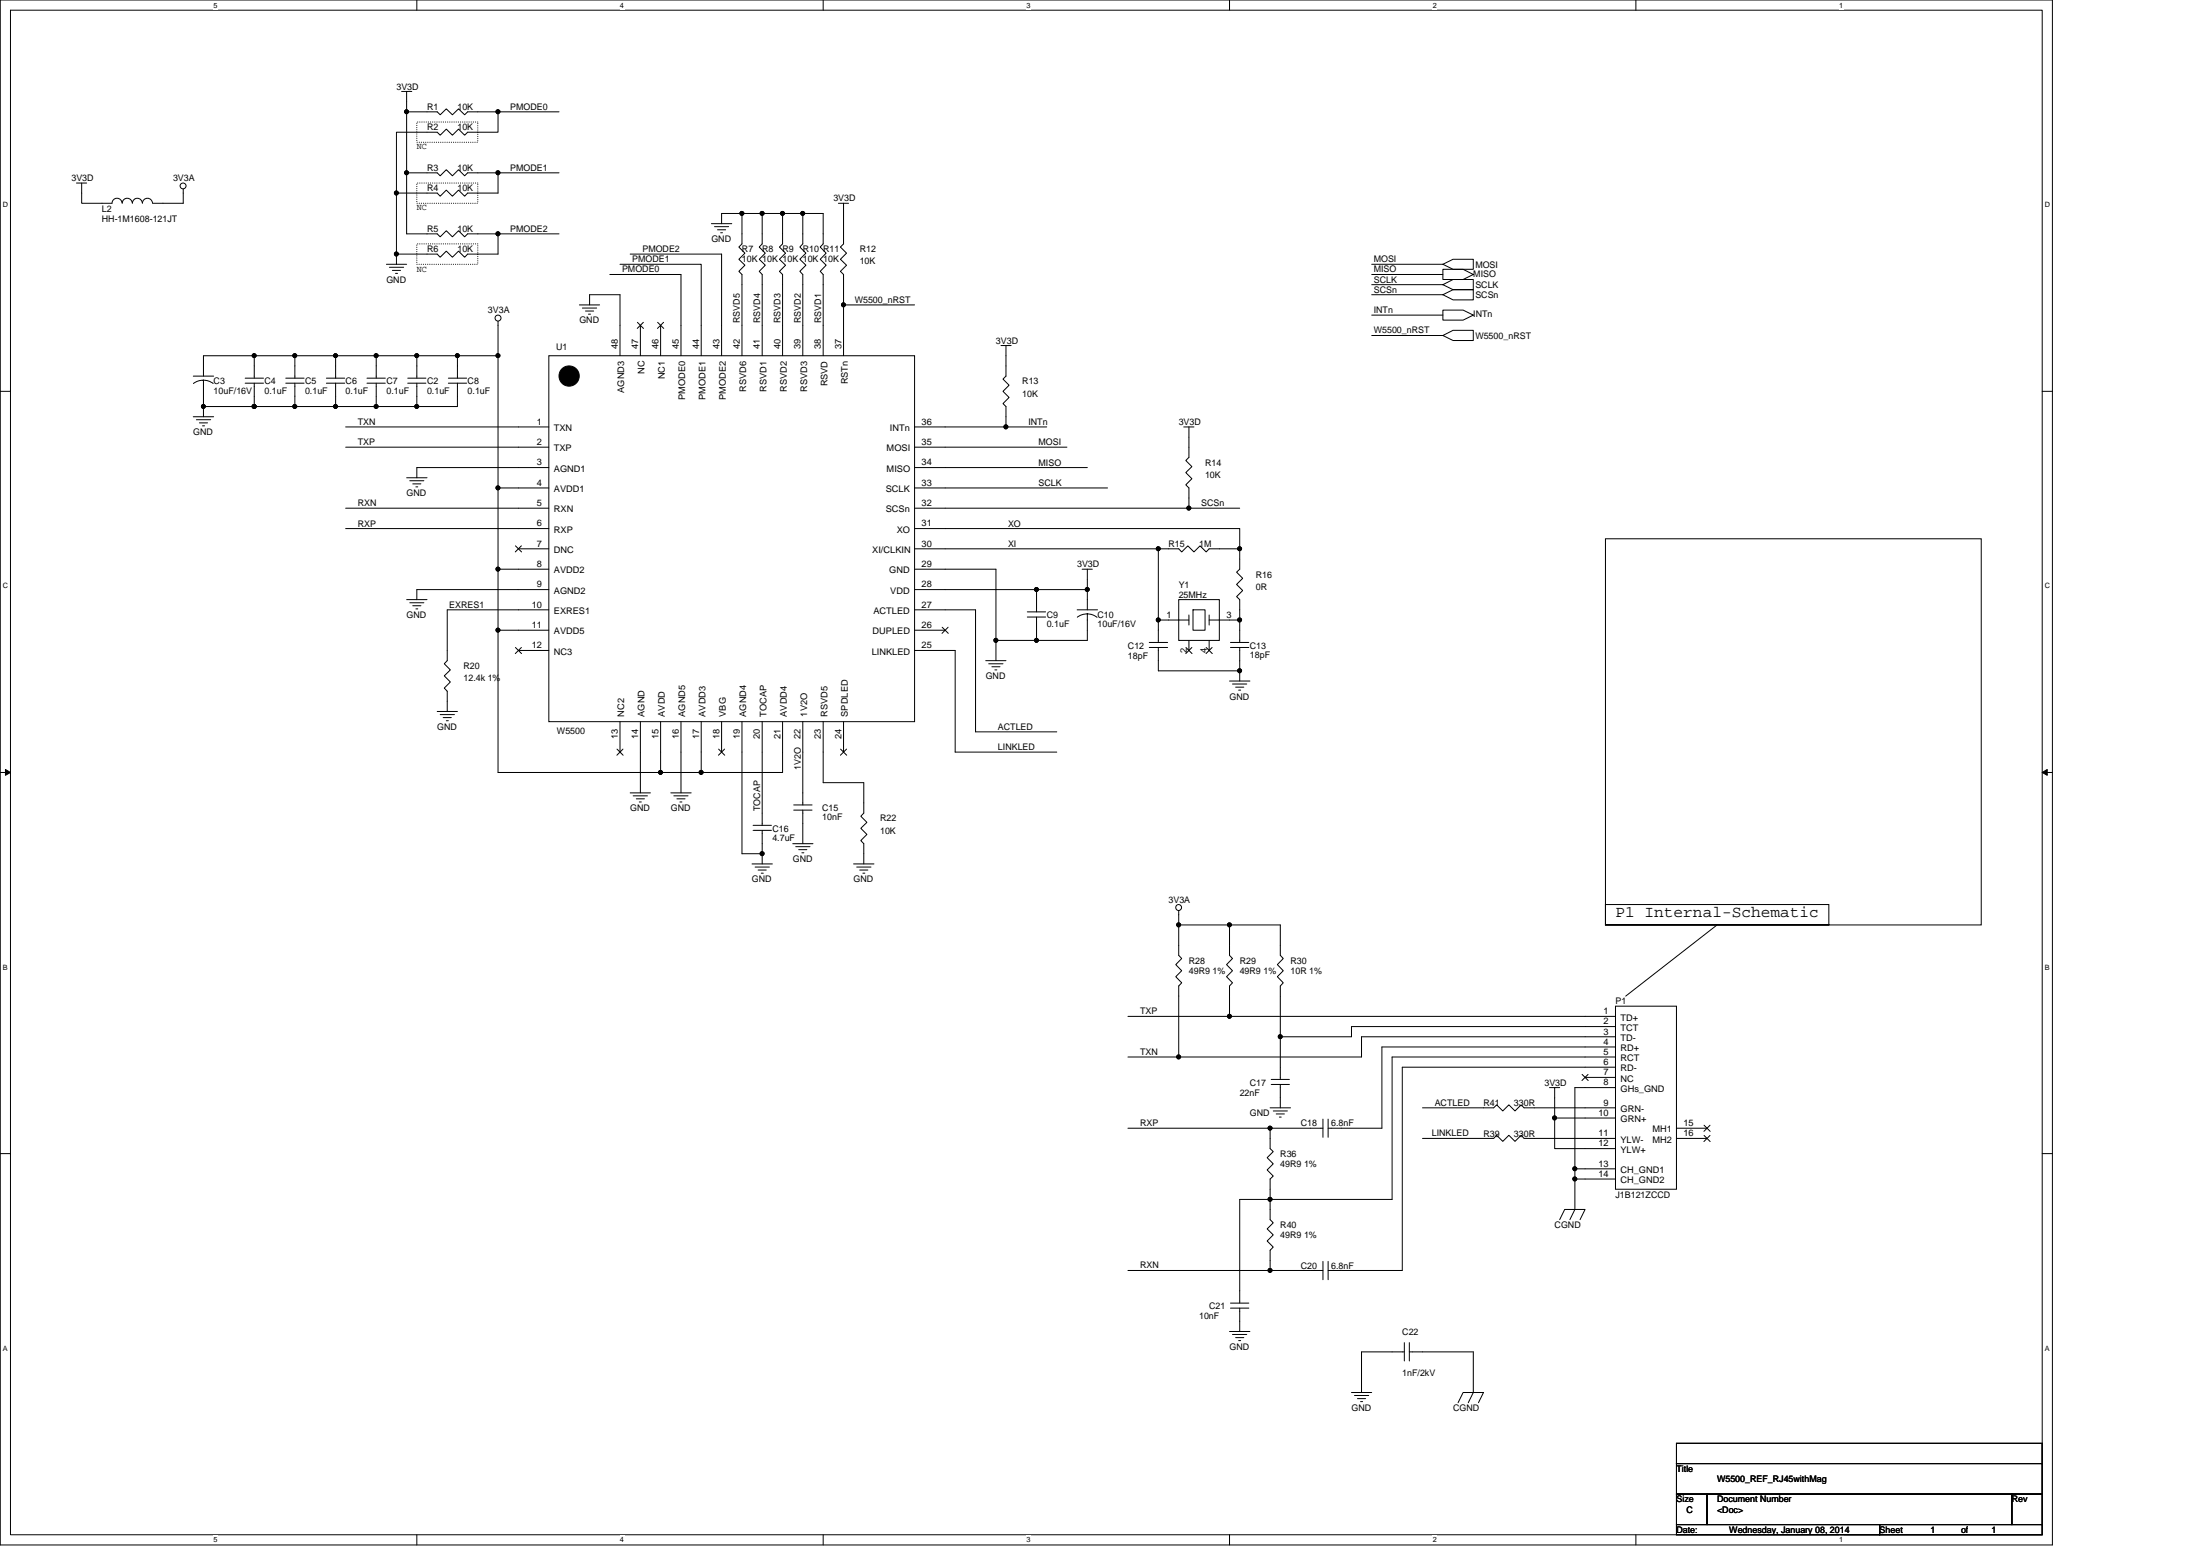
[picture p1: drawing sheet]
<svg xmlns="http://www.w3.org/2000/svg" width="297mm" height="210mm" viewBox="0 0 297 210" stroke-linecap="round" stroke-linejoin="round" font-family="sans-serif">
<path d="M0 0h277.1v208.5h-277.1zM1.4 1.4h274.3v205.7h-274.3z" fill="none" stroke="#000" stroke-width=".14"/>
<g fill="#fff">
<path d="M28.8 .1h.6v1.1h-.6z"/>
<path d="M28.8 207.3h.6v1.1h-.6z"/>
</g>
<path d="M56.3 0v1.4M56.3 207.1v1.4" fill="none" stroke="#000" stroke-width=".14"/>
<g fill="#fff">
<path d="M83.7 .1h.6v1.1h-.6z"/>
<path d="M83.7 207.3h.6v1.1h-.6z"/>
</g>
<path d="M111.1 0v1.4M111.1 207.1v1.4" fill="none" stroke="#000" stroke-width=".14"/>
<g fill="#fff">
<path d="M138.6 .1h.5v1.1h-.5z"/>
<path d="M138.6 207.3h.5v1.1h-.5z"/>
</g>
<path d="M166 0v1.4M166 207.1v1.4" fill="none" stroke="#000" stroke-width=".14"/>
<g fill="#fff">
<path d="M193.4 .1h.6v1.1h-.6z"/>
<path d="M193.4 207.3h.6v1.1h-.6z"/>
</g>
<path d="M220.9 0v1.4M220.9 207.1v1.4" fill="none" stroke="#000" stroke-width=".14"/>
<g fill="#fff">
<path d="M248.3 .1h.6v1.1h-.6z"/>
<path d="M248.3 207.3h.6v1.1h-.6z"/>
<path d="M.4 27.1h.7v1.1h-.7z"/>
<path d="M276.1 27.1h.7v1.1h-.7z"/>
<path d="M.4 78.5h.7v1.1h-.7z"/>
<path d="M276.1 78.5h.7v1.1h-.7z"/>
</g>
<path d="M0 52.8h1.4M275.7 52.8h1.4" fill="none" stroke="#000" stroke-width=".14"/>
<g fill="#fff">
<path d="M.4 130h.7v1.1h-.7z"/>
<path d="M276.1 130h.7v1.1h-.7z"/>
</g>
<path d="M0 104.2h1.4M275.7 104.2h1.4" fill="none" stroke="#000" stroke-width=".14"/>
<path d="M.7 103.8l.7 .4-.7 .4zM275.7 104.2l.7-.4v.8z" fill="#000" stroke="#000" stroke-width=".14"/>
<g fill="#fff">
<path d="M.4 181.4h.7v1.1h-.7z"/>
<path d="M276.1 181.4h.7v1.1h-.7z"/>
</g>
<g fill="none" stroke="#000" stroke-width=".14">
<path d="M54.2 12.3h1.4M54.9 12.3v2.8M54.9 15.1v8.2M54.9 15.1h4.1l.4 .4 .9-.8 .8 .8 .8-.8 .8 .8 .4-.4h4.1M67.2 15.1v2.7h-4.1l-.4 .4-.8-.8-.8 .8-.8-.8-.9 .8-.4-.4h-5.5v8.3M67.2 15.1h8.3M10.3 24.7h1.4M11 24.7v2.7h4.1M15.1 27.4a.68 .68 0 0 1 .7-.6 .68 .68 0 0 1 .7 .6M16.5 27.4a.68 .68 0 0 1 .7-.6 .68 .68 0 0 1 .7 .6M17.9 27.4a.67 .67 0 0 1 .6-.6 .67 .67 0 0 1 .7 .6M19.2 27.4a.68 .68 0 0 1 .7-.6 .68 .68 0 0 1 .7 .6"/>
<path d="M24.7 25.5v1.9h-4.1M52.2 35.7h2.7M52.6 36.1h1.9M53 36.5h1.1M53.4 36.9h.3M53.5 26.1v8.2M53.5 34.3v1.4M54.9 23.3v8.3h4.1l.4 .4 .9-.9 .8 .9 .8-.9 .8 .9 .4-.4h4.1M54.9 23.3h4.1l.4 .4 .9-.8 .8 .8 .8-.8 .8 .8 .4-.4h4.1M67.2 23.3h8.3M67.2 31.6h8.3M67.2 23.3v2.8h-4.1l-.4 .4-.8-.8-.8 .8-.8-.8-.9 .8-.4-.4h-5.5"/>
<path d="M67.2 31.6v2.7h-4.1l-.4 .4-.8-.8-.8 .8-.8-.8-.9 .8-.4-.4h-5.5M82.3 37h9.6v11M83.7 35.7h11v12.3M85.1 34.3h12.3v13.7M96.1 30.2h2.7M96.5 30.6h1.9M96.9 31h1.1M97.3 31.4h.3M100.2 28.8h2.7M100.2 28.8h-2.8v1.4M100.2 28.8v4.1l-.4 .4 .8 .9-.8 .8 .8 .8-.8 .8 .4 .4v11M102.9 28.8h2.8"/>
<path d="M102.9 28.8v4.1l-.4 .4 .8 .9-.8 .8 .8 .8-.8 .8 .4 .4v11M105.7 28.8h2.7M105.7 28.8v4.1l-.5 .4 .9 .9-.9 .8 .9 .8-.9 .8 .5 .4v11M108.4 28.8h2.7v4.1l-.4 .4 .8 .9-.8 .8 .8 .8-.8 .8 .4 .4v11M108.4 28.8v4.1l-.4 .4 .8 .9-.8 .8 .8 .8-.8 .8 .4 .4v11M113.2 27.4h1.4M113.9 27.4v5.5l-.4 .4 .8 .9-.8 .8 .8 .8-.8 .8 .4 .4v4.1M185.2 37h9.6M185.2 35.7h9.6M185.2 38.4h9.6M185.2 39.8h9.6M194.8 35.7l1.4-.7h2.7v1.3h-2.7z"/>
<path d="M194.8 38.4l1.4-.7h2.7v1.4h-2.7zM194.8 39.8l1.4-.7h2.7v1.4h-2.7zM194.8 36.3h2.7l1.4 .7-1.4 .7h-2.7zM26.1 56.2h2.7M26.1 50.8h2.7M26.1 51.8a2.15 2.15 0 0 1 1.3-.5h.1a2.14 2.14 0 0 1 1.3 .5M26.5 56.6h1.9M26.9 57.1h1.1M27.3 57.5h.3M27.5 54.9v1.3M27.5 54.9h6.8M27.5 51.3v3.6"/>
<path d="M33.1 51.7h2.5M33.1 51h2.5M34.3 48v3M34.3 54.9h5.5M34.3 48h5.5M34.3 51.7v3.2M34.3 48h-6.8v2.8M38.6 51.7h2.5M38.6 51h2.5M39.8 51.7v3.2M39.8 54.9h5.5M39.8 48h5.5"/>
<path d="M39.8 48v3M44.1 51.7h2.4M44.1 51h2.4M45.3 48h5.5M45.3 54.9h5.5M45.3 51.7v3.2M45.3 48v3M46.7 57.6h27.4M49.5 51.7h2.5M49.5 51h2.5M50.8 51.7v3.2M50.8 48v3"/>
<path d="M50.8 54.9h5.5M50.8 48h5.5M55.1 51.7h2.4M55.1 51h2.4M56.3 51.7v3.2M56.3 48h5.5M56.3 48v3M60.5 51.7h2.5M60.5 51h2.5M61.8 51.7v3.2h-5.5M61.8 48h5.4M61.8 48v3"/>
<path d="M67.2 48v17.8M67.2 43.3v4.7M74.1 48h49.4v49.4h-49.4zM78.2 41.1h2.8M78.6 41.6h2M79.1 42h1.1M79.5 42.4h.2M79.6 41.1v-1.3h4.1v8.2M86.1 43.5l.8 .8M86.5 43.9v4.1M86.9 43.5l-.9 .8M88.8 43.5l.8 .8"/>
<path d="M89.2 43.9v4.1M89.6 43.5l-.8 .8M113.9 41.1h9.6M113.9 41.1v6.9M123.5 57.6h12.3M135.1 46.6h1.4M135.8 46.6v4.2l-.4 .4 .8 .8-.8 .8 .8 .8-.8 .9 .4 .4v2.7M135.8 57.6h5.5M159.8 57.6h1.4M160.5 57.6v4.1l-.4 .4 .8 .9-.8 .8 .8 .8-.8 .8 .4 .4v2.8M185.2 42.5h9.6M185.2 45.3h9.6"/>
<path d="M194.8 45.3l1.4-.7h2.7v1.4h-2.7zM194.8 41.8h2.7l1.4 .7-1.4 .7h-2.7zM46.7 60.3h27.4M46.7 68.6h27.4M46.7 71.3h27.4M54.9 64.5h2.8M55.3 64.9h1.9M55.7 65.3h1.1M56.2 65.7h.2M67.2 76.8v8.2M67.2 65.8v11M67.2 65.8h6.9"/>
<path d="M67.2 76.8h6.9M69.6 73.7l.8 .8M70 74.1h4.1M70.4 73.7l-.8 .8M74.1 63.1h-17.8v1.4M74.1 79.6h-17.8v1.3M123.5 76.8h11v9.6M123.5 74.1h32.9M123.5 71.3h43.9v2.8M123.5 79.6h16.5M123.5 68.6h37M123.5 65.8h26"/>
<path d="M123.5 63.1h23.3M123.5 60.3h20.6M140 79.6v3M140 79.6h6.8M146.1 76.8h1.4M146.8 79.6v2.7M146.8 76.8v2.8M156.4 74.1v9.6h4.1M160.5 68.6h6.9M167.4 74.1v2.7l-.4 .4 .8 .8-.8 .9 .8 .8-.8 .8 .4 .4v2.8M167.4 74.1h-4.1l-.4 .4-.9-.8-.8 .8-.8-.8-.8 .8-.5-.4h-2.7M216.8 72.7h50.7v52.1h-50.7z"/>
<path d="M54.9 80.9h2.8M55.3 81.3h1.9M55.7 81.7h1.1M56.2 82.2h.2M59 96h2.8M59.4 96.4h2M59.8 96.8h1.1M60.3 97.3h.2M67.2 85h6.9M67.2 85v19.2h22M69.6 87.4l.8 .8M70 87.8h4.1"/>
<path d="M70.4 87.4l-.8 .8M74.1 82.3h-13.7v6.9l-.4 .4 .8 .8-.8 .8 .8 .8-.8 .9 .4 .4v2.7M83.7 97.4v4.1M86.5 97.4v9.6M89.2 97.4v6.8M91.9 97.4v9.6M94.7 97.4v6.8M97.4 97.4v4.1M100.2 97.4v17.8h2.7M102.9 97.4v14M105.7 97.4v6.8h-11M108.4 97.4v11.2"/>
<path d="M111.1 97.4v8.2h5.5v4.1l-.4 .5 .8 .8-.8 .8 .8 .8-.8 .8 .4 .5v2.7M113.9 97.4v4.1M123.5 82.3h8.2v16.5h11M123.5 87.8h5.5v13.7h13.7M123.5 85h4.1M127.2 84.6l.8 .9M128 84.6l-.8 .9M133.1 89.2h2.7M133.5 89.6h1.9M133.9 90h1.1M134.3 90.4h.3M134.5 86.4v2.8"/>
<path d="M134.5 86.4h5.5M138.7 83.3h2.5M138.7 82.6h2.5M140 83.3v3.1M145.4 82.3h2.8M145.5 83.3a2.15 2.15 0 0 1 1.3-.5 2.05 2.05 0 0 1 1.3 .5M146.8 82.8v3.6h-6.8M155.2 87.4h2.4M155.2 86.7h2.4M156.4 87.4v3.1h11M156.4 83.7v3M159.1 80.9h5.5v5.5h-5.5z"/>
<path d="M160.1 87.4l.8 .8M160.5 83v1.3M160.5 86.4v1.4M160.9 87.4l-.8 .8M161.1 82.3h1.6v2.7h-1.6zM162.9 87.4l.8 .8M163.3 83.7h4.1M163.3 83v1.3M163.3 86.4v1.4M163.7 87.4l-.9 .8M166 91.9h2.8M166.1 87.4h2.5"/>
<path d="M166.1 86.7h2.5M166.4 92.3h1.9M166.8 92.7h1.1M167.2 93.1h.3M167.4 83.7v3M167.4 87.4v4.5M83.3 101.1l.8 .8M84.1 101.1l-.8 .8M85.1 107h2.7M85.5 107.4h1.9M85.9 107.8h1.1M86.3 108.2h.3"/>
<path d="M89.2 104.2h5.5M90.6 107h2.7M91 107.4h1.9M91.4 107.8h1.1M91.8 108.2h.3M97 101.1l.9 .8M97.8 101.1l-.8 .8M101.5 116.6h2.8M101.7 112.1h2.5M101.7 111.4h2.5M102 117h1.9M102.4 117.4h1.1"/>
<path d="M102.8 117.8h.3M102.9 112.1v3.1M102.9 115.2v1.4M107 113.9h2.8M107.2 109.3h2.4M107.2 108.6h2.4M107.4 114.3h2M107.8 114.7h1.1M108.3 115.1h.2M108.4 109.3v4.6M113.5 101.1l.8 .8M114.3 101.1l-.8 .8"/>
<path d="M115.2 116.6h2.8M115.7 117h1.9M116.1 117.4h1.1M116.5 117.8h.3M152.3 137.2h13.7M159.1 122.9v1.9M159.1 124.8v4.1l.5 .4-.9 .9 .9 .8-.9 .8 .9 .8-.5 .5v9.5M159.1 124.8h6.9M166 137.2h52.1M166 124.8v4.1l.4 .4-.8 .9 .8 .8-.8 .8 .8 .8-.4 .5v4.1M166 124.8h6.9v4.1l.4 .4-.8 .9 .8 .8-.8 .8 .8 .8-.4 .5v6.8M172.9 139.9v5.8"/>
<path d="M216.8 122.1h30.1v2.7h-30.1zM218.1 135.8h8.3v24.7h-8.3zM218.1 138.5h-35.6v1.4h-9.6M218.1 139.9h-34.3v2.7h-24.7M231.8 124.8l-12.3 9.6M0 155.7h1.4M152.3 152.3h19.2M152.3 142.6h6.8M171.5 152.3v2.7l.4 .4-.8 .8 .8 .9-.8 .8 .8 .8-.4 .4v2.8M171.5 149.5h2.7M171.5 152.3h7.1M171.6 146.3h2.5"/>
<path d="M171.6 145.7h2.5M171.9 149.9h1.9M172.3 150.3h1.1M172.7 150.7h.3M172.9 146.3v3.2M178.6 151v2.5M179.3 151v2.5M192.1 153.6h9.6l.4-.4 .8 .8 .8-.8 .9 .8 .8-.8 .4 .4h12.3M192.1 149.5h9.6l.4-.4 .8 .8 .8-.8 .9 .8 .8-.8 .4 .4h12.3M209.2 146.8h1.4M209.9 146.8v4.1h8.2M209.9 150.9v4.1h8.2"/>
<path d="M212.6 159.1v4.1l-.6 1.4M212.6 159.1h5.5M212.6 157.7v1.4M212.6 157.7h5.5M213.6 145l.8 .8M214 145.4h4.1M214.4 145l-.8 .8M218.1 141.3h-31.5v11h-7.3M218.1 142.6h-30.1v19.3h-16.5M218.1 144h-28.8v27.4h-10M218.1 146.8h-5.5v10.9M226.4 152.3h4.1"/>
<path d="M226.4 153.6h4.1M230.1 151.8l.8 .9M230.1 153.2l.8 .9M230.9 151.8l-.8 .9M230.9 153.2l-.8 .9M275.7 155.7h1.4M152.3 171.4h19.2M166 179.7h2.8M166.1 176.5h2.5M166.1 175.9h2.5M167.4 176.5v3.2M171.5 161.9v2.7l.4 .4-.8 .8 .8 .8-.8 .9 .8 .8-.4 .4v2.7"/>
<path d="M171.5 161.9h-4.1v14M171.5 171.4h7.1M178.6 170.2v2.5M179.3 170.2v2.5M210.6 164.6l.7-1.4h2.7l-.7 1.4M166.4 180.1h1.9M166.8 180.5h1.1M167.2 180.9h.3M182.5 187.9h2.7M182.9 188.3h1.9M183.3 188.7h1.1M183.7 189.1h.3"/>
<path d="M189.6 182.4h-5.8v5.5M189.6 181.2v2.5M190.3 181.2v2.5M190.3 182.4h8.6v5.5l-.7 1.4M196.9 189.3l.6-1.4h2.8l-.7 1.4M226.4 194.8h49.3v2.7h-49.3zM226.4 197.5h49.3v4.1h-49.3zM226.4 201.6h4.1v4.1h-4.1zM226.4 205.7h27.4v1.4h-27.4zM230.5 201.6h41.1v4.1h-41.1zM253.8 205.7h21.9v1.4h-21.9zM271.6 201.6h4.1v4.1h-4.1z"/>
<circle cx="24.7" cy="25.1" r=".4"/>
<circle cx="67.2" cy="42.9" r=".4"/>
<circle cx="159.1" cy="122.5" r=".4"/>
</g>
<path d="M56.3 16.5h8.2v2.7h-8.2zM56.3 32.9h8.2v2.8h-8.2zM56.3 24.7h8.2v2.7h-8.2z" fill="none" stroke="#000" stroke-width=".14" stroke-dasharray="0 .3"/>
<g fill="#000" stroke="#000" stroke-width=".14">
<circle cx="54.9" cy="15.1" r=".27"/>
<circle cx="67.2" cy="15.1" r=".27"/>
<circle cx="53.5" cy="34.3" r=".27"/>
<circle cx="53.5" cy="26" r=".27"/>
<circle cx="54.9" cy="23.3" r=".27"/>
<circle cx="67.2" cy="23.3" r=".27"/>
<circle cx="67.2" cy="31.5" r=".27"/>
<circle cx="100.2" cy="28.8" r=".27"/>
<circle cx="102.9" cy="28.8" r=".27"/>
<circle cx="105.6" cy="28.8" r=".27"/>
<circle cx="108.4" cy="28.8" r=".27"/>
<circle cx="27.5" cy="54.9" r=".27"/>
<circle cx="34.3" cy="48" r=".27"/>
<circle cx="34.3" cy="54.9" r=".27"/>
<circle cx="39.8" cy="48" r=".27"/>
<circle cx="39.8" cy="54.9" r=".27"/>
<circle cx="45.3" cy="48" r=".27"/>
<circle cx="45.3" cy="54.9" r=".27"/>
<circle cx="50.8" cy="54.9" r=".27"/>
<circle cx="50.8" cy="48" r=".27"/>
<circle cx="56.3" cy="48" r=".27"/>
<circle cx="56.3" cy="54.9" r=".27"/>
<circle cx="61.7" cy="48" r=".27"/>
<circle cx="67.2" cy="48" r=".27"/>
<circle cx="76.8" cy="50.7" r="1.37"/>
<circle cx="113.9" cy="41.1" r=".27"/>
<circle cx="135.8" cy="57.6" r=".27"/>
<circle cx="67.2" cy="65.8" r=".27"/>
<circle cx="67.2" cy="76.8" r=".27"/>
<circle cx="139.9" cy="79.6" r=".27"/>
<circle cx="146.8" cy="79.6" r=".27"/>
<circle cx="156.4" cy="74" r=".27"/>
<circle cx="160.5" cy="68.6" r=".27"/>
<circle cx="167.4" cy="74" r=".27"/>
<circle cx="67.2" cy="85" r=".27"/>
<circle cx="134.5" cy="86.4" r=".27"/>
<circle cx="139.9" cy="86.4" r=".27"/>
<circle cx="156.4" cy="83.7" r=".27"/>
<circle cx="167.4" cy="83.7" r=".27"/>
<circle cx="167.4" cy="90.5" r=".27"/>
<circle cx="89.2" cy="104.2" r=".27"/>
<circle cx="94.7" cy="104.2" r=".27"/>
<circle cx="102.9" cy="115.2" r=".27"/>
<circle cx="159.1" cy="124.8" r=".27"/>
<circle cx="166" cy="137.1" r=".27"/>
<circle cx="166" cy="124.8" r=".27"/>
<circle cx="172.9" cy="139.9" r=".27"/>
<circle cx="159.1" cy="142.6" r=".27"/>
<circle cx="171.5" cy="152.2" r=".27"/>
<circle cx="209.9" cy="150.9" r=".27"/>
<circle cx="212.6" cy="159.1" r=".27"/>
<circle cx="212.6" cy="157.7" r=".27"/>
<circle cx="171.5" cy="161.8" r=".27"/>
<circle cx="171.5" cy="171.4" r=".27"/>
</g>
<text font-size="2.2" x="218.1" y="123.8">P1 Internal-Schematic</text>
<g font-size="1.2">
<text x="53.5" y="12.1">3V3D</text>
<text x="57.7" y="14.8">R1</text>
<text x="57.7" y="17.6">R2</text>
<text x="61.8" y="14.8">10K</text>
<text x="61.8" y="17.6">10K</text>
<text x="68.9" y="14.8">PMODE0</text>
<text x="56.3" y="20.2">NC</text>
<text x="57.7" y="23.1">R3</text>
<text x="61.8" y="23.1">10K</text>
<text x="68.9" y="23.1">PMODE1</text>
<text x="9.6" y="24.4">3V3D</text>
<text x="13.8" y="28.6">L2</text>
<text x="13.8" y="29.9">HH-1M1608-121JT</text>
<text x="23.4" y="24.4">3V3A</text>
<text x="56.3" y="28.4">NC</text>
<text x="57.7" y="25.8">R4</text>
<text x="61.8" y="25.8">10K</text>
<text x="112.5" y="27.2">3V3D</text>
<text x="57.7" y="31.3">R5</text>
<text x="57.7" y="34">R6</text>
<text x="61.8" y="31.3">10K</text>
<text x="61.8" y="34">10K</text>
<text x="68.9" y="31.3">PMODE2</text>
<text x="85.4" y="35.4">PMODE1</text>
<text x="86.7" y="34">PMODE2</text>
<text x="96.1" y="32.7">GND</text>
<text x="100.2" y="34">R7</text>
<text x="100.2" y="35.4">10K 10K 10K 10K 10K</text>
<text x="102.9" y="34">R8</text>
<text x="105.7" y="34">R9</text>
<text x="108.4" y="34">R10 R11</text>
<text x="116.1" y="34">R12</text>
<text x="116.1" y="35.7">10K</text>
<text x="185.5" y="35.4">MOSI</text>
<text x="52.2" y="38.2">GND</text>
<text x="56.3" y="36.6">NC</text>
<text x="84" y="36.8">PMODE0</text>
<text x="115.4" y="40.9">W5500_nRST</text>
<text x="185.5" y="36.8">MISO</text>
<text x="185.5" y="38.1">SCLK</text>
<text x="185.5" y="39.5">SCSn</text>
<text x="198.9" y="37.3">MISO</text>
<text x="199.2" y="36.1">MOSI</text>
<text x="199.2" y="38.8">SCLK</text>
<text x="199.2" y="40.2">SCSn</text>
<text x="65.9" y="42.3">3V3A</text>
<text x="75.1" y="47.2">U1</text>
<text x="78.2" y="43.6">GND</text>
<text x="83.4" y="47.1" transform="rotate(-90 83.4 47.1)">48</text>
<text x="86.2" y="47.1" transform="rotate(-90 86.2 47.1)">47</text>
<text x="88.9" y="47.1" transform="rotate(-90 88.9 47.1)">46</text>
<text x="91.6" y="47.1" transform="rotate(-90 91.6 47.1)">45</text>
<text x="94.4" y="47.1" transform="rotate(-90 94.4 47.1)">44</text>
<text x="97.1" y="47.1" transform="rotate(-90 97.1 47.1)">43</text>
<text x="99.9" y="47.1" transform="rotate(-90 99.9 47.1)">42</text>
<text x="99.9" y="43.6" transform="rotate(-90 99.9 43.6)">RSVD5</text>
<text x="102.6" y="47.1" transform="rotate(-90 102.6 47.1)">41</text>
<text x="102.6" y="43.6" transform="rotate(-90 102.6 43.6)">RSVD4</text>
<text x="105.4" y="47.1" transform="rotate(-90 105.4 47.1)">40</text>
<text x="105.4" y="43.6" transform="rotate(-90 105.4 43.6)">RSVD3</text>
<text x="108.1" y="47.1" transform="rotate(-90 108.1 47.1)">39</text>
<text x="108.1" y="43.6" transform="rotate(-90 108.1 43.6)">RSVD2</text>
<text x="110.8" y="47.1" transform="rotate(-90 110.8 47.1)">38</text>
<text x="110.9" y="43.6" transform="rotate(-90 110.9 43.6)">RSVD1</text>
<text x="113.6" y="47.1" transform="rotate(-90 113.6 47.1)">37</text>
<text x="134.5" y="46.4">3V3D</text>
<text x="185.5" y="42.2">INTn</text>
<text x="185.5" y="45">W5500_nRST</text>
<text x="198.9" y="42.8">INTn</text>
<text x="199.2" y="45.7">W5500_nRST</text>
<text x="28.8" y="51.9">C3</text>
<text x="28.8" y="53.1">10uF/16V</text>
<text x="35.7" y="51.9">C4</text>
<text x="35.7" y="53.1">0.1uF</text>
<text x="41.2" y="51.9">C5</text>
<text x="41.2" y="53.1">0.1uF</text>
<text x="46.7" y="51.9">C6</text>
<text x="46.7" y="53.1">0.1uF</text>
<text x="52.2" y="51.9">C7</text>
<text x="52.2" y="53.1">0.1uF</text>
<text x="57.7" y="51.9">C2</text>
<text x="57.7" y="53.1">0.1uF</text>
<text x="63.1" y="51.9">C8</text>
<text x="63.1" y="53.1">0.1uF</text>
<text x="84.3" y="53" transform="rotate(-90 84.3 53)">AGND3</text>
<text x="87" y="50.5" transform="rotate(-90 87 50.5)">NC</text>
<text x="89.8" y="51.2" transform="rotate(-90 89.8 51.2)">NC1</text>
<text x="92.5" y="54" transform="rotate(-90 92.5 54)">PMODE0</text>
<text x="95.2" y="54" transform="rotate(-90 95.2 54)">PMODE1</text>
<text x="98" y="54" transform="rotate(-90 98 54)">PMODE2</text>
<text x="100.7" y="52.9" transform="rotate(-90 100.7 52.9)">RSVD6</text>
<text x="103.5" y="52.9" transform="rotate(-90 103.5 52.9)">RSVD1</text>
<text x="106.2" y="52.9" transform="rotate(-90 106.2 52.9)">RSVD2</text>
<text x="109" y="52.9" transform="rotate(-90 109 52.9)">RSVD3</text>
<text x="111.7" y="52.2" transform="rotate(-90 111.7 52.2)">RSVD</text>
<text x="114.5" y="51.9" transform="rotate(-90 114.5 51.9)">RSTn</text>
<text x="138" y="51.9">R13</text>
<text x="138" y="53.5">10K</text>
<text x="26.1" y="58.7">GND</text>
<text x="48.3" y="57.3">TXN</text>
<text x="72.5" y="57.3">1</text>
<text x="74.8" y="58.2">TXN</text>
<text x="120.2" y="58.2">INTn</text>
<text x="124.4" y="57.3">36</text>
<text x="138.8" y="57.3">INTn</text>
<text x="159.1" y="57.4">3V3D</text>
<text x="48.3" y="60.1">TXP</text>
<text x="72.5" y="60">2</text>
<text x="72.5" y="62.8">3</text>
<text x="72.5" y="65.6">4</text>
<text x="74.8" y="60.9">TXP</text>
<text x="74.8" y="63.7">AGND1</text>
<text x="119.7" y="63.7">MISO</text>
<text x="119.7" y="60.9">MOSI</text>
<text x="124.4" y="65.6">33</text>
<text x="124.4" y="62.8">34</text>
<text x="124.4" y="60">35</text>
<text x="140.2" y="65.6">SCLK</text>
<text x="140.2" y="62.8">MISO</text>
<text x="140.2" y="60.1">MOSI</text>
<text x="162.7" y="62.8">R14</text>
<text x="162.7" y="64.5">10K</text>
<text x="48.3" y="68.3">RXN</text>
<text x="48.3" y="71.1">RXP</text>
<text x="54.9" y="67">GND</text>
<text x="72.5" y="68.3">5</text>
<text x="72.5" y="71">6</text>
<text x="74.8" y="66.4">AVDD1</text>
<text x="74.8" y="69.2">RXN</text>
<text x="74.8" y="71.9">RXP</text>
<text x="119.6" y="69.2">SCSn</text>
<text x="119.6" y="66.4">SCLK</text>
<text x="121.1" y="71.9">XO</text>
<text x="124.4" y="68.3">32</text>
<text x="124.4" y="71">31</text>
<text x="136.1" y="71.1">XO</text>
<text x="162.2" y="68.3">SCSn</text>
<text x="72.5" y="73.8">7</text>
<text x="72.5" y="76.5">8</text>
<text x="74.8" y="74.6">DNC</text>
<text x="74.8" y="77.4">AVDD2</text>
<text x="117.8" y="74.6">XI/CLKIN</text>
<text x="120.1" y="77.4">GND</text>
<text x="124.4" y="76.5">29</text>
<text x="124.4" y="73.8">30</text>
<text x="136.1" y="73.8">XI</text>
<text x="145.4" y="76.6">3V3D</text>
<text x="157.8" y="73.8">R15</text>
<text x="161.9" y="73.8">1M</text>
<text x="169.6" y="77.9">R16</text>
<text x="54.9" y="83.4">GND</text>
<text x="60.7" y="82">EXRES1</text>
<text x="71.8" y="82">10</text>
<text x="72.5" y="79.3">9</text>
<text x="74.8" y="80.1">AGND2</text>
<text x="74.8" y="82.9">EXRES1</text>
<text x="117.9" y="82.9">ACTLED</text>
<text x="120.2" y="80.1">VDD</text>
<text x="124.4" y="79.3">28</text>
<text x="124.4" y="82">27</text>
<text x="141.3" y="83.4">C9</text>
<text x="148.2" y="83.4">C10</text>
<text x="157.5" y="83.4">1</text>
<text x="159.1" y="79.3">Y1</text>
<text x="159.1" y="80.7">25MHz</text>
<text x="165.6" y="83.4">3</text>
<text x="169.6" y="79.6">0R</text>
<text x="71.8" y="84.8">11</text>
<text x="71.8" y="87.5">12</text>
<text x="74.8" y="85.6">AVDD5</text>
<text x="74.8" y="88.3">NC3</text>
<text x="117.7" y="88.3">LINKLED</text>
<text x="117.8" y="85.6">DUPLED</text>
<text x="124.4" y="84.8">26</text>
<text x="124.4" y="87.5">25</text>
<text x="141.3" y="84.7">0.1uF</text>
<text x="148.2" y="84.7">10uF/16V</text>
<text x="152.3" y="87.5">C12</text>
<text x="152.3" y="88.9">18pF</text>
<text x="160.2" y="88.1" transform="rotate(-90 160.2 88.1)">2</text>
<text x="163" y="88.1" transform="rotate(-90 163 88.1)">4</text>
<text x="168.8" y="87.5">C13</text>
<text x="168.8" y="88.8">18pF</text>
<text x="62.6" y="90.3">R20</text>
<text x="62.6" y="91.9">12.4k 1%</text>
<text x="133.1" y="91.7">GND</text>
<text x="166" y="94.4">GND</text>
<text x="59" y="98.5">GND</text>
<text x="75.2" y="99.1">W5500</text>
<text x="83.4" y="99.7" transform="rotate(-90 83.4 99.7)">13</text>
<text x="84.3" y="96.7" transform="rotate(-90 84.3 96.7)">NC2</text>
<text x="86.2" y="99.7" transform="rotate(-90 86.2 99.7)">14</text>
<text x="87" y="96.7" transform="rotate(-90 87 96.7)">AGND</text>
<text x="88.9" y="99.7" transform="rotate(-90 88.9 99.7)">15</text>
<text x="89.8" y="96.7" transform="rotate(-90 89.8 96.7)">AVDD</text>
<text x="91.6" y="99.7" transform="rotate(-90 91.6 99.7)">16</text>
<text x="92.5" y="96.7" transform="rotate(-90 92.5 96.7)">AGND5</text>
<text x="94.4" y="99.7" transform="rotate(-90 94.4 99.7)">17</text>
<text x="95.2" y="96.7" transform="rotate(-90 95.2 96.7)">AVDD3</text>
<text x="97.1" y="99.7" transform="rotate(-90 97.1 99.7)">18</text>
<text x="98" y="96.7" transform="rotate(-90 98 96.7)">VBG</text>
<text x="99.9" y="99.7" transform="rotate(-90 99.9 99.7)">19</text>
<text x="100.7" y="96.7" transform="rotate(-90 100.7 96.7)">AGND4</text>
<text x="102.6" y="99.7" transform="rotate(-90 102.6 99.7)">20</text>
<text x="103.5" y="96.7" transform="rotate(-90 103.5 96.7)">TOCAP</text>
<text x="105.4" y="99.7" transform="rotate(-90 105.4 99.7)">21</text>
<text x="106.2" y="96.7" transform="rotate(-90 106.2 96.7)">AVDD4</text>
<text x="108.1" y="99.7" transform="rotate(-90 108.1 99.7)">22</text>
<text x="109" y="96.7" transform="rotate(-90 109 96.7)">1V2O</text>
<text x="110.8" y="99.7" transform="rotate(-90 110.8 99.7)">23</text>
<text x="111.7" y="96.7" transform="rotate(-90 111.7 96.7)">RSVD5</text>
<text x="113.6" y="99.7" transform="rotate(-90 113.6 99.7)">24</text>
<text x="114.5" y="96.7" transform="rotate(-90 114.5 96.7)">SPDLED</text>
<text x="134.7" y="98.5">ACTLED</text>
<text x="134.7" y="101.2">LINKLED</text>
<text x="108.1" y="104" transform="rotate(-90 108.1 104)">1V2O</text>
<text x="85.1" y="109.5">GND</text>
<text x="90.6" y="109.5">GND</text>
<text x="102.6" y="109.5" transform="rotate(-90 102.6 109.5)">TOCAP</text>
<text x="104.3" y="112.2">C16</text>
<text x="104.3" y="113.5">4.7uF</text>
<text x="111" y="109.5">C15</text>
<text x="111" y="110.7">10nF</text>
<text x="118.8" y="110.8">R22</text>
<text x="118.8" y="112.5">10K</text>
<text x="101.5" y="119.1">GND</text>
<text x="107" y="116.3">GND</text>
<text x="115.2" y="119.1">GND</text>
<text x="157.8" y="121.8">3V3A</text>
<text x="160.5" y="130">R28</text>
<text x="160.5" y="131.4">49R9 1%</text>
<text x="167.4" y="130">R29</text>
<text x="167.4" y="131.4">49R9 1%</text>
<text x="174.2" y="130">R30</text>
<text x="174.2" y="131.4">10R 1%</text>
<text x="153.9" y="136.9">TXP</text>
<text x="216.5" y="136.9">1</text>
<text x="218.1" y="135.6">P1</text>
<text x="218.8" y="137.7">TD+</text>
<text x="153.9" y="142.4">TXN</text>
<text x="216.5" y="138.2">2</text>
<text x="216.5" y="139.6">3</text>
<text x="216.5" y="141">4</text>
<text x="216.5" y="142.3">5</text>
<text x="216.5" y="143.7">6</text>
<text x="218.8" y="139.1">TCT</text>
<text x="218.8" y="140.5">TD-</text>
<text x="218.8" y="141.9">RD+</text>
<text x="218.8" y="143.2">RCT</text>
<text x="167.4" y="147.9">22nF</text>
<text x="168.8" y="146.5">C17</text>
<text x="193.7" y="149.2">ACTLED</text>
<text x="200.3" y="149.3">R41</text>
<text x="204.4" y="149.3">330R</text>
<text x="208.5" y="146.5">3V3D</text>
<text x="216.5" y="145.1">7</text>
<text x="216.5" y="146.5">8</text>
<text x="216.5" y="149.2">9</text>
<text x="218.8" y="144.6">RD-</text>
<text x="218.8" y="146">NC</text>
<text x="218.8" y="147.3">GHs_GND</text>
<text x="153.9" y="152">RXP</text>
<text x="168.8" y="150.6">GND</text>
<text x="175.6" y="152">C18</text>
<text x="179.7" y="152">6.8nF</text>
<text x="193.3" y="153.4">LINKLED</text>
<text x="200.3" y="153.4">R39</text>
<text x="204.4" y="153.4">330R</text>
<text x="215.8" y="154.7">12</text>
<text x="215.8" y="153.3">11</text>
<text x="215.8" y="150.6">10</text>
<text x="218.8" y="155.6">YLW+</text>
<text x="218.8" y="154.2">YLW-</text>
<text x="218.8" y="151.4">GRN+</text>
<text x="218.8" y="150.1">GRN-</text>
<text x="223.1" y="152.8">MH1</text>
<text x="223.1" y="154.2">MH2</text>
<text x="227.3" y="152">15</text>
<text x="227.3" y="153.3">16</text>
<text x="172.9" y="156.1">R36</text>
<text x="172.9" y="157.5">49R9 1%</text>
<text x="215.8" y="157.4">13</text>
<text x="215.8" y="158.8">14</text>
<text x="218.1" y="161.6">J1B121ZCCD</text>
<text x="218.8" y="158.3">CH_GND1</text>
<text x="218.8" y="159.7">CH_GND2</text>
<text x="172.9" y="165.7">R40</text>
<text x="172.9" y="167.1">49R9 1%</text>
<text x="209.9" y="165.7">CGND</text>
<text x="153.9" y="171.2">RXN</text>
<text x="175.6" y="171.2">C20</text>
<text x="179.7" y="171.2">6.8nF</text>
<text x="161.9" y="178.1">10nF</text>
<text x="163.3" y="176.7">C21</text>
<text x="166" y="182.2">GND</text>
<text x="189.3" y="180.1">C22</text>
<text x="189.3" y="185.7">1nF/2kV</text>
<text x="182.5" y="190.4">GND</text>
<text x="196.2" y="190.4">CGND</text>
<text x="226.4" y="198.6">Title</text>
<text x="226.4" y="202.8">Size</text>
<text x="231.8" y="202.8">Document Number</text>
<text x="231.8" y="200">W5500_REF_RJ45withMag</text>
<text x="271.6" y="202.8">Rev</text>
<text x="226.4" y="206.9">Date:</text>
<text x="227.7" y="204.1">C</text>
<text x="231.8" y="204.1">&lt;Doc&gt;</text>
<text x="233.5" y="206.9">Wednesday, January 08, 2014</text>
<text x="253.8" y="206.9">Sheet</text>
<text x="260.6" y="206.9">1</text>
<text x="264.8" y="206.9">of</text>
<text x="268.9" y="206.9">1</text>
</g>
<g font-size="1">
<text x="28.8" y="1">5</text>
<text x="83.7" y="1">4</text>
<text x="138.6" y="1">3</text>
<text x="193.4" y="1">2</text>
<text x="248.3" y="1">1</text>
<text x=".4" y="28">D</text>
<text x="276.1" y="28">D</text>
<text x=".4" y="79.4">C</text>
<text x="276.1" y="79.4">C</text>
<text x=".4" y="130.9">B</text>
<text x="276.1" y="130.9">B</text>
<text x=".4" y="182.3">A</text>
<text x="276.1" y="182.3">A</text>
<text x="28.8" y="208.2">5</text>
<text x="83.7" y="208.2">4</text>
<text x="138.6" y="208.2">3</text>
<text x="193.4" y="208.2">2</text>
<text x="248.3" y="208.2">1</text>
</g>
</svg>
